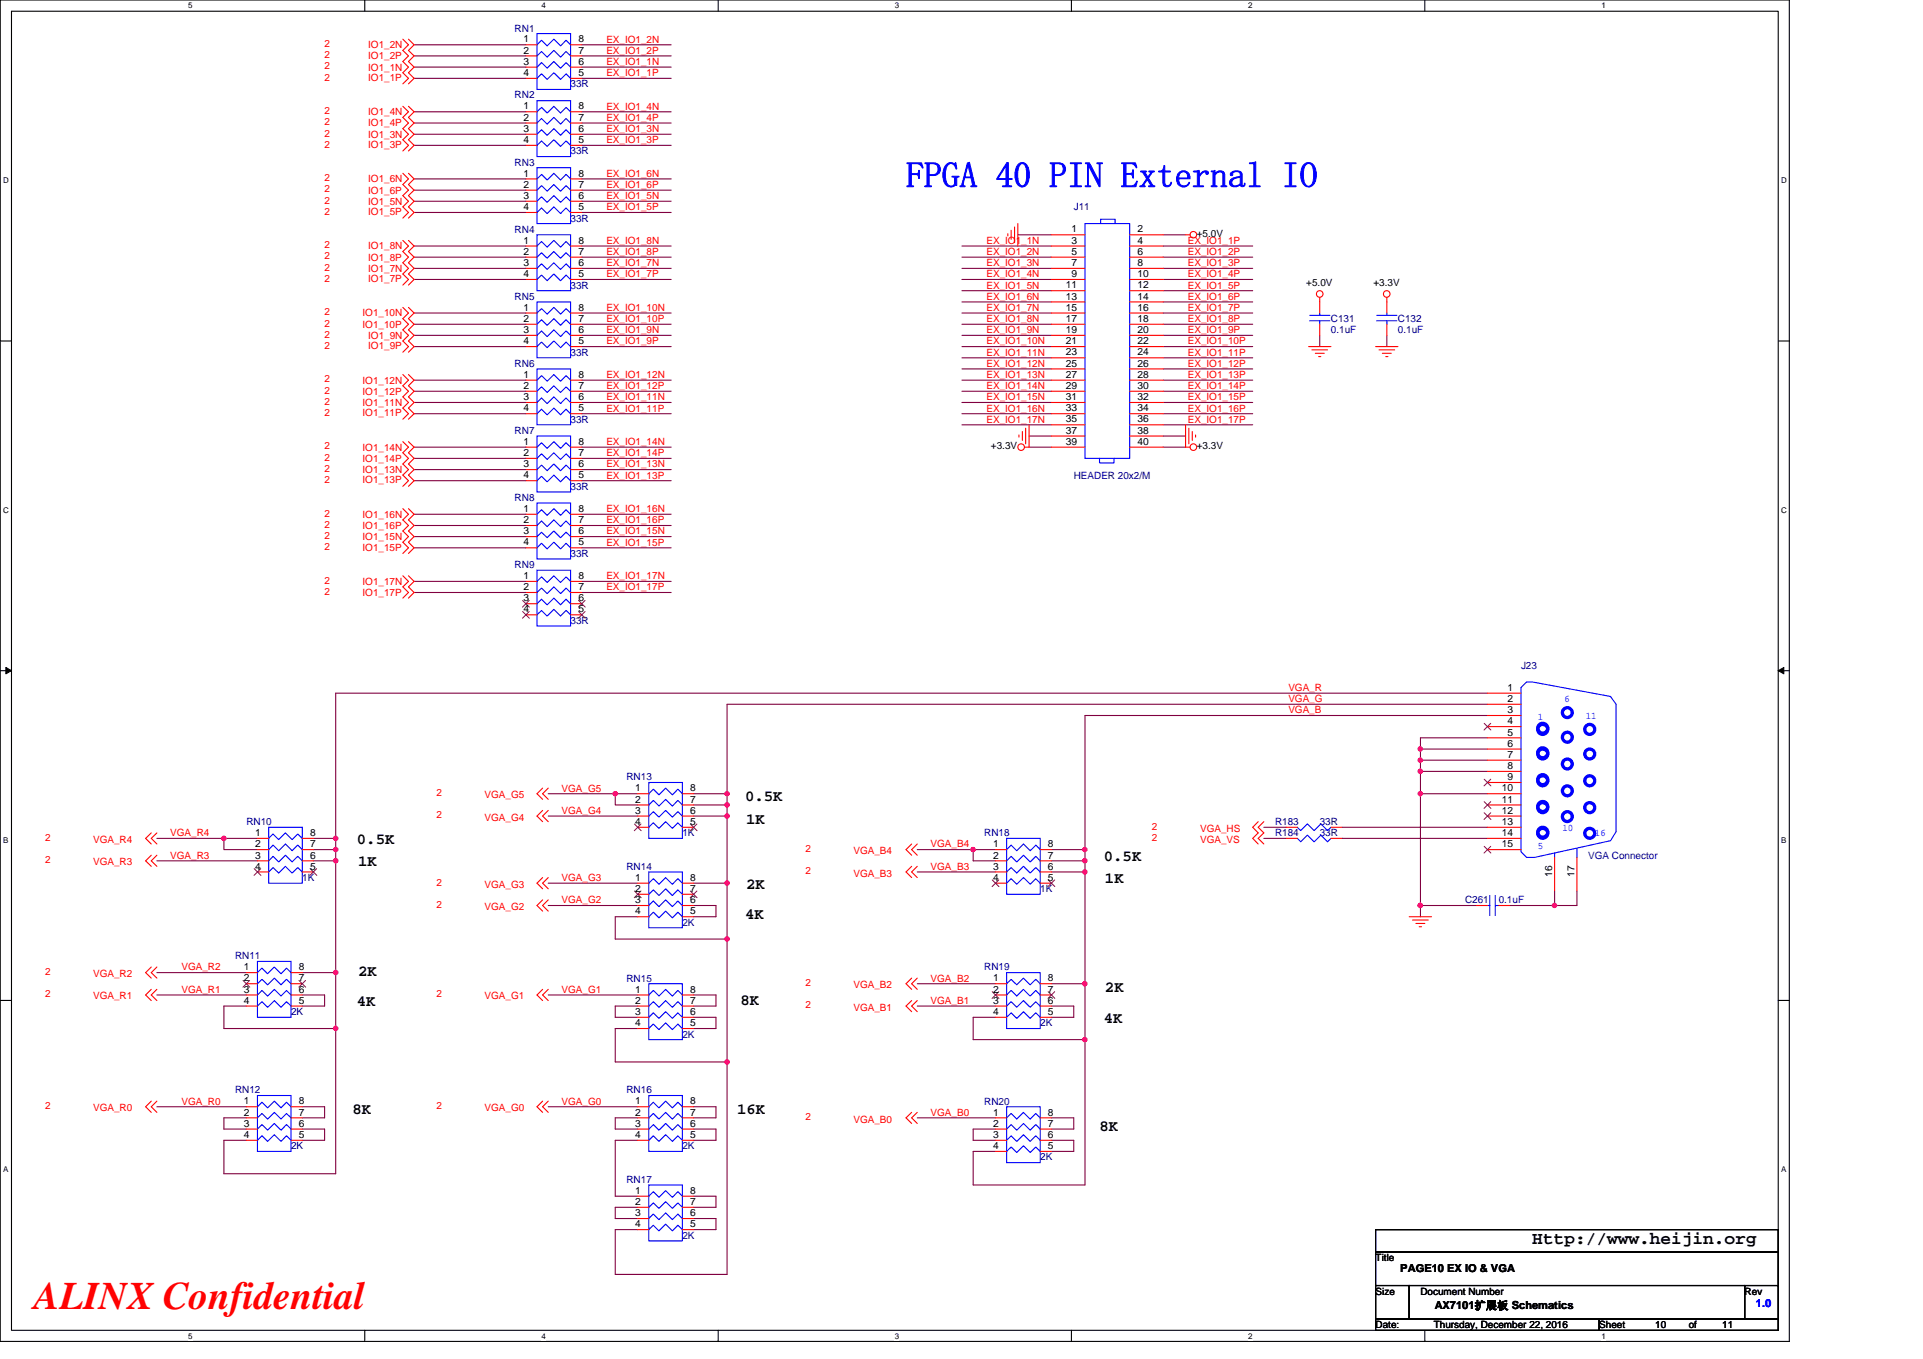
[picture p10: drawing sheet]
<svg xmlns="http://www.w3.org/2000/svg" width="297mm" height="210mm" viewBox="0 0 297 210" stroke-linecap="round" stroke-linejoin="round" font-family="sans-serif">
<path d="M0 0h276.4v207.3h-276.4zM1.8 1.7h272.9v203.8h-272.9z" fill="none" stroke="#000" stroke-width=".17"/>
<g fill="#fff">
<path d="M29.1 .2h.6v1.4h-.6z"/>
<path d="M29.1 205.7h.6v1.4h-.6z"/>
</g>
<path d="M56.3 0v1.7M56.3 205.5v1.8" fill="none" stroke="#000" stroke-width=".17"/>
<g fill="#fff">
<path d="M83.6 .2h.7v1.4h-.7z"/>
<path d="M83.6 205.7h.7v1.4h-.7z"/>
</g>
<path d="M110.9 0v1.7M110.9 205.5v1.8" fill="none" stroke="#000" stroke-width=".17"/>
<g fill="#fff">
<path d="M138.2 .2h.7v1.4h-.7z"/>
<path d="M138.2 205.7h.7v1.4h-.7z"/>
</g>
<path d="M165.5 0v1.7M165.5 205.5v1.8" fill="none" stroke="#000" stroke-width=".17"/>
<g fill="#fff">
<path d="M192.8 .2h.6v1.4h-.6z"/>
<path d="M192.8 205.7h.6v1.4h-.6z"/>
</g>
<path d="M220.1 0v1.7M220.1 205.5v1.8" fill="none" stroke="#000" stroke-width=".17"/>
<g fill="#fff">
<path d="M247.4 .2h.6v1.4h-.6z"/>
<path d="M247.4 205.7h.6v1.4h-.6z"/>
<path d="M.5 27.2h.8v1.4h-.8z"/>
<path d="M275.1 27.2h.9v1.4h-.9z"/>
<path d="M.5 78.1h.8v1.4h-.8z"/>
<path d="M275.1 78.1h.9v1.4h-.9z"/>
</g>
<path d="M0 52.7h1.8M274.7 52.7h1.7" fill="none" stroke="#000" stroke-width=".17"/>
<g fill="#fff">
<path d="M.5 129.1h.8v1.4h-.8z"/>
<path d="M275.1 129.1h.8v1.4h-.8z"/>
</g>
<path d="M0 103.6h1.8M274.7 103.6h1.7" fill="none" stroke="#000" stroke-width=".17"/>
<path d="M.9 103.1l.9 .5-.9 .5zM274.7 103.6l.8-.5v1z" fill="#000" stroke="#000" stroke-width=".15"/>
<g fill="#fff">
<path d="M.5 180h.8v1.4h-.8z"/>
<path d="M275.1 180h.8v1.4h-.8z"/>
</g>
<path d="M0 154.6h1.8M274.7 154.6h1.7M212.5 190h62.2v3.5h-62.2zM212.5 193.5h62.2v5.1h-62.2zM212.5 198.6h5.2v5.2h-5.2zM217.7 198.6h51.8v5.2h-51.8zM269.5 198.6h5.2v5.2h-5.2zM212.5 203.8h34.5v1.7h-34.5zM247 203.8h27.7v1.7h-27.7z" fill="none" stroke="#000" stroke-width=".17"/>
<g fill="none" stroke="#800040" stroke-width=".17">
<path d="M64 10.4h17.2M64 12.1h17.2M64 8.6h17.2M64 6.9h17.2M64 19h17.2M64 17.3h17.2M89.9 12.1h13.8M89.9 10.4h13.8M89.9 8.6h13.8M89.9 6.9h13.8M89.9 19h13.8M89.9 17.3h13.8"/>
<path d="M64 20.7h17.2M64 22.5h17.2M64 32.8h17.2M64 31.1h17.2M64 29.4h17.2M64 27.6h17.2M64 38h17.2M64 39.7h17.2M89.9 22.5h13.8M89.9 20.7h13.8M89.9 32.8h13.8M89.9 31.1h13.8"/>
<path d="M89.9 39.7h13.8M89.9 38h13.8M89.9 29.4h13.8M89.9 27.6h13.8M148.6 38h13.8M148.6 39.7h13.8M157.2 36.3h5.2M179.7 36.3h3.4M179.7 38h13.8M179.7 39.7h13.8M64 41.5h17.2M64 43.2h17.2"/>
<path d="M64 50.1h17.2M64 48.4h17.2M64 51.8h17.2M64 53.6h17.2M64 58.7h17.2M89.9 43.2h13.8M89.9 41.5h13.8M89.9 53.6h13.8M89.9 51.8h13.8M89.9 50.1h13.8M89.9 48.4h13.8M89.9 58.7h13.8"/>
<path d="M148.6 41.5h13.8M148.6 43.2h13.8M148.6 44.9h13.8M148.6 46.7h13.8M148.6 48.4h13.8M148.6 50.1h13.8M148.6 51.8h13.8M148.6 53.6h13.8M148.6 55.3h13.8M148.6 57h13.8M148.6 58.7h13.8M179.7 41.5h13.8"/>
<path d="M179.7 43.2h13.8M179.7 44.9h13.8M179.7 46.7h13.8M179.7 48.4h13.8M179.7 50.1h13.8M179.7 51.8h13.8M179.7 53.6h13.8M179.7 55.3h13.8M179.7 57h13.8M179.7 58.7h13.8M203.9 51.8v1.8M214.2 51.8v1.8"/>
<path d="M64 60.5h17.2M64 63.9h17.2M64 62.2h17.2M64 70.8h17.2M64 69.1h17.2M64 74.3h17.2M64 72.6h17.2M64 79.5h17.2M89.9 63.9h13.8M89.9 62.2h13.8M89.9 60.5h13.8M89.9 74.3h13.8"/>
<path d="M89.9 72.6h13.8M89.9 70.8h13.8M89.9 69.1h13.8M89.9 79.5h13.8M148.6 60.5h13.8M148.6 62.2h13.8M148.6 63.9h13.8M148.6 65.6h13.8M159 69.1h3.4M159 67.4h3.4M179.7 67.4h3.4M179.7 69.1h3.4"/>
<path d="M179.7 60.5h13.8M179.7 62.2h13.8M179.7 63.9h13.8M179.7 65.6h13.8M64 81.2h17.2M64 89.8h17.2M64 91.5h17.2M64 84.6h17.2M64 82.9h17.2M89.9 84.6h13.8M89.9 82.9h13.8M89.9 81.2h13.8"/>
<path d="M89.9 91.5h13.8M89.9 89.8h13.8M219.4 115.7h10.4M219.4 115.7v1.8M219.4 117.5v1.7M219.4 119.2v3.4M219.4 117.5h10.4M219.4 119.2h10.4M229.8 108.8h-117.5v13.8M229.8 110.6h-62.2v20.7M229.8 107.1h-177.9v22.4M229.8 114h-10.4v1.7"/>
<path d="M24.2 129.5h10.4v1.8h5.2M24.2 133h15.6M34.6 129.5h5.2M48.4 131.3h3.5M48.4 129.5h3.5M48.4 133h3.5M51.9 131.3v1.7M51.9 133v17.3M51.9 129.5v1.8M84.7 126.1h13.8M84.7 136.5h13.8M84.7 139.9h13.8"/>
<path d="M84.7 122.6h10.3M95 122.6v1.8h3.5M95 122.6h3.5M107.1 124.4h5.2M107.1 139.9h3.5v1.7h-3.5M107.1 122.6h5.2M107.1 126.1h5.2M107.1 136.5h5.2M112.3 136.5v8.6M112.3 122.6v1.8M112.3 124.4v1.7M112.3 126.1v10.4"/>
<path d="M141.7 131.3h8.6M141.7 134.7h12.1M150.3 131.3h3.5M150.3 131.3v1.7h3.5M162.4 133h5.2M162.4 131.3h5.2M162.4 134.7h5.2M167.6 133v1.7M167.6 134.7v17.3M167.6 131.3v1.7M195.2 127.8h3.5M195.2 129.5h3.5"/>
<path d="M207.3 127.8h22.5M207.3 129.5h22.5M219.4 139.9h8.6M219.4 122.6v17.3M219.4 139.9v1.7M219.4 122.6h10.4M233.2 139.9h6.9M240.1 137.7v2.2M243.6 137.7v2.2h-3.5M24.2 150.3h13.9M24.2 153.7h13.9M38.1 155.4h-3.5v3.5h17.3"/>
<path d="M46.7 150.3h5.2M46.7 153.7h3.4v1.7h-3.4M51.9 150.3v8.6M51.9 158.9v22.5h-17.3v-5.2h3.5M84.7 153.7h13.8M98.5 141.6h-3.5v3.5h17.3M98.5 155.4h-3.5v1.8h3.5M98.5 158.9h-3.5v5.2h17.3M107.1 153.7h3.5v1.7h-3.5M107.1 157.2h3.5v1.7h-3.5M112.3 145.1v19M141.7 152h12.1"/>
<path d="M141.7 155.4h12.1M153.8 157.2h-3.5v3.4h17.3M162.4 155.4h3.5v1.8h-3.5M162.4 152h5.2M167.6 152v8.6M24.2 171h13.9M38.1 172.7h-3.5v1.8h3.5M46.7 171h3.4v1.7h-3.4M46.7 174.5h3.4v1.7h-3.4M84.7 171h13.8M98.5 172.7h-3.5v1.8h3.5M98.5 176.2h-3.5v8.6h3.5"/>
<path d="M107.1 171h3.5v1.7h-3.5M107.1 174.5h3.5v1.7h-3.5M112.3 164.1v32.8h-17.3v-6.9h3.5M141.7 172.7h12.1M153.8 174.5h-3.5v1.7h3.5M162.4 172.7h3.5v1.8h-3.5M162.4 176.2h3.5v1.7h-3.5M167.6 160.6v22.5h-17.3v-5.2h3.5M98.5 186.5h-3.5v1.8h3.5M107.1 184.8h3.5v1.7h-3.5M107.1 188.3h3.5v1.7h-3.5"/>
</g>
<g fill="#f0f" stroke="#f0f" stroke-width=".17">
<circle cx="51.9" cy="131.3" r=".33"/>
<circle cx="51.9" cy="150.3" r=".34"/>
<circle cx="51.9" cy="133" r=".34"/>
<circle cx="51.9" cy="158.9" r=".34"/>
<circle cx="112.3" cy="124.4" r=".34"/>
<circle cx="112.3" cy="136.4" r=".34"/>
<circle cx="112.3" cy="126.1" r=".34"/>
<circle cx="112.3" cy="164.1" r=".34"/>
<circle cx="112.3" cy="145.1" r=".34"/>
<circle cx="95" cy="122.6" r=".33"/>
<circle cx="167.6" cy="133" r=".34"/>
<circle cx="167.6" cy="152" r=".34"/>
<circle cx="167.6" cy="134.7" r=".34"/>
<circle cx="167.6" cy="160.6" r=".34"/>
<circle cx="150.3" cy="131.3" r=".33"/>
<circle cx="167.6" cy="131.3" r=".33"/>
<circle cx="51.9" cy="129.5" r=".34"/>
<circle cx="34.6" cy="129.5" r=".34"/>
<circle cx="240.1" cy="139.9" r=".33"/>
<circle cx="219.4" cy="115.7" r=".34"/>
<circle cx="219.4" cy="117.5" r=".34"/>
<circle cx="219.4" cy="139.9" r=".33"/>
<circle cx="219.4" cy="122.6" r=".33"/>
<circle cx="219.4" cy="119.2" r=".34"/>
<circle cx="112.3" cy="122.6" r=".33"/>
</g>
<g fill="none" stroke="#f00" stroke-width=".17">
<path d="M62.2 6.1l.9 .8-.9 .9 .9 .8-.9 .9 .9 .9-.9 .8 .9 .9-.9 .9M62.2 16.4l.9 .9-.9 .8 .9 .9-.9 .9 .9 .8-.9 .9 .9 .9-.9 .8M63.1 6.1l.9 .8-.9 .9 .9 .8-.9 .9 .9 .9-.9 .8 .9 .9-.9 .9M63.1 16.4l.9 .9-.9 .8 .9 .9-.9 .9 .9 .8-.9 .9 .9 .9-.9 .8M81.2 17.3h1.7M81.2 19h1.7M81.2 6.9h1.7M81.2 8.6h1.7M81.2 10.4h1.7M81.2 12.1h1.7M88.1 19h1.8M88.1 17.3h1.8"/>
<path d="M88.1 12.1h1.8M88.1 10.4h1.8M88.1 8.6h1.8M88.1 6.9h1.8M62.2 26.8l.9 .8-.9 .9 .9 .9-.9 .8 .9 .9-.9 .9 .9 .8-.9 .9M62.2 37.1l.9 .9-.9 .9 .9 .8-.9 .9 .9 .9-.9 .8 .9 .9-.9 .8M63.1 26.8l.9 .8-.9 .9 .9 .9-.9 .8 .9 .9-.9 .9 .9 .8-.9 .9M63.1 37.1l.9 .9-.9 .9 .9 .8-.9 .9 .9 .9-.9 .8 .9 .9-.9 .8M81.2 20.7h1.7M81.2 22.5h1.7M81.2 27.6h1.7M81.2 29.4h1.7"/>
<path d="M81.2 31.1h1.7M81.2 32.8h1.7M81.2 38h1.7M81.2 39.7h1.7M88.1 22.5h1.8M88.1 20.7h1.8M88.1 32.8h1.8M88.1 31.1h1.8M88.1 29.4h1.8M88.1 27.6h1.8M88.1 39.7h1.8M88.1 38h1.8"/>
<path d="M155.7 36.1v.3M156.2 35.6v1.4M156.7 35.1v2.4M157.2 34.5v3.5M162.4 36.3h5.2M162.4 38h5.2M162.4 39.7h5.2M174.5 36.3h5.2M174.5 38h5.2M174.5 39.7h5.2M183.1 36.3h.7M62.2 47.5l.9 .9-.9 .8 .9 .9-.9 .9 .9 .8-.9 .9 .9 .9-.9 .8"/>
<path d="M62.2 57.9l.9 .8-.9 .9 .9 .9-.9 .8 .9 .9-.9 .9 .9 .8-.9 .9M63.1 47.5l.9 .9-.9 .8 .9 .9-.9 .9 .9 .8-.9 .9 .9 .9-.9 .8M63.1 57.9l.9 .8-.9 .9 .9 .9-.9 .8 .9 .9-.9 .9 .9 .8-.9 .9M81.2 58.7h1.7M81.2 41.5h1.7M81.2 43.2h1.7M81.2 48.4h1.7M81.2 50.1h1.7M81.2 51.8h1.7M81.2 53.6h1.7M88.1 58.7h1.8M88.1 43.2h1.8"/>
<path d="M88.1 41.5h1.8M88.1 53.6h1.8M88.1 51.8h1.8M88.1 50.1h1.8M88.1 48.4h1.8M162.4 41.5h5.2M162.4 43.2h5.2M162.4 44.9h5.2M162.4 46.7h5.2M162.4 48.4h5.2M162.4 50.1h5.2M162.4 51.8h5.2"/>
<path d="M162.4 53.6h5.2M162.4 55.3h5.2M162.4 57h5.2M162.4 58.7h5.2M174.5 41.5h5.2M174.5 43.2h5.2M174.5 44.9h5.2M174.5 46.7h5.2M174.5 48.4h5.2M174.5 50.1h5.2M174.5 51.8h5.2M174.5 53.6h5.2"/>
<path d="M174.5 55.3h5.2M174.5 57h5.2M174.5 58.7h5.2M202.1 53.6h3.5M202.6 54.1h2.5M203.2 54.6h1.4M203.7 55.1h.3M203.9 46v2.4M203.9 50.1v1.7M212.5 53.6h3.4M213 54.1h2.4M213.5 54.6h1.4"/>
<path d="M214.1 55.1h.3M214.2 46v2.4M214.2 50.1v1.7M62.2 68.2l.9 .9-.9 .9 .9 .8-.9 .9 .9 .9-.9 .8 .9 .9-.9 .8M62.2 78.6l.9 .9-.9 .8 .9 .9-.9 .8 .9 .9-.9 .9 .9 .8-.9 .9M63.1 68.2l.9 .9-.9 .9 .9 .8-.9 .9 .9 .9-.9 .8 .9 .9-.9 .8M63.1 78.6l.9 .9-.9 .8 .9 .9-.9 .8 .9 .9-.9 .9 .9 .8-.9 .9M81.2 60.5h1.7M81.2 62.2h1.7M81.2 63.9h1.7M81.2 69.1h1.7M81.2 70.8h1.7"/>
<path d="M81.2 72.6h1.7M81.2 74.3h1.7M81.2 79.5h1.7M88.1 63.9h1.8M88.1 62.2h1.8M88.1 60.5h1.8M88.1 74.3h1.8M88.1 72.6h1.8M88.1 70.8h1.8M88.1 69.1h1.8M88.1 79.5h1.8M157.4 67.2v.3"/>
<path d="M157.9 66.7v1.4M158.4 66.2v2.4M159 65.6v3.5h-.7M162.4 60.5h5.2M162.4 62.2h5.2M162.4 63.9h5.2M162.4 65.6h5.2M162.4 67.4h5.2M162.4 69.1h5.2M174.5 60.5h5.2M174.5 62.2h5.2M174.5 63.9h5.2"/>
<path d="M174.5 65.6h5.2M174.5 67.4h5.2M174.5 69.1h5.2M183.1 65.6v3.5h.7M183.6 66.2v2.4M184.2 66.7v1.4M184.7 67.2v.3M62.2 89l.9 .8-.9 .9 .9 .8-.9 .9M63.1 89l.9 .8-.9 .9 .9 .8-.9 .9M81.2 89.8h1.7M81.2 91.5h1.7M81.2 93.3h1.7"/>
<path d="M81.2 95h1.7M81.2 81.2h1.7M81.2 82.9h1.7M81.2 84.6h1.7M88.1 95h1.8M88.1 93.3h1.8M88.1 91.5h1.8M88.1 89.8h1.8M88.1 84.6h1.8M88.1 82.9h1.8M88.1 81.2h1.8M229.8 117.5h5.1"/>
<path d="M229.8 115.7h5.1M229.8 114h5.1M229.8 112.3h5.1M229.8 110.6h5.1M229.8 108.8h5.1M229.8 107.1h5.1M229.8 119.2h5.1M23.4 128.7l-.9 .8 .9 .9M23.4 132.1l-.9 .9 .9 .9M24.2 128.7l-.8 .8 .8 .9M24.2 132.1l-.8 .9 .8 .9M39.8 129.5h1.7"/>
<path d="M39.8 131.3h1.7M39.8 133h1.7M39.8 134.7h1.7M46.7 134.7h1.7M46.7 133h1.7M46.7 131.3h1.7M46.7 129.5h1.7M83.8 121.8l-.9 .8 .9 .9M83.8 125.2l-.9 .9 .9 .9M83.8 135.6l-.9 .9 .9 .8M83.8 139l-.9 .9 .9 .9M84.7 121.8l-.9 .8 .9 .9"/>
<path d="M84.7 125.2l-.9 .9 .9 .9M84.7 135.6l-.9 .9 .9 .8M84.7 139l-.9 .9 .9 .9M98.5 122.6h1.7M98.5 124.4h1.7M98.5 126.1h1.7M98.5 127.8h1.7M98.5 136.5h1.7M98.5 138.2h1.7M98.5 139.9h1.7M105.4 127.8h1.7M105.4 126.1h1.7"/>
<path d="M105.4 124.4h1.7M105.4 122.6h1.7M105.4 139.9h1.7M105.4 138.2h1.7M105.4 136.5h1.7M140.8 130.4l-.8 .9 .8 .8M140.8 133.9l-.8 .8 .8 .9M141.7 130.4l-.9 .9 .9 .8M141.7 133.9l-.9 .8 .9 .9M153.8 131.3h1.7M153.8 133h1.7M153.8 134.7h1.7"/>
<path d="M153.8 136.5h1.7M160.7 136.5h1.7M160.7 134.7h1.7M160.7 133h1.7M160.7 131.3h1.7M194.3 127l-.8 .8 .8 .9-.8 .8 .8 .9M195.2 127l-.9 .8 .9 .9-.9 .8 .9 .9M198.7 129.5h1.7M198.7 127.8h1.7M205.6 129.5h1.7M205.6 127.8h1.7M228 139.9h1.8"/>
<path d="M229.8 120.9h5.1M229.8 122.6h5.1M229.8 124.4h5.1M229.8 126.1h5.1M229.8 127.8h5.1M229.8 129.5h5.1M229.8 131.3h5.1M231.5 139.9h1.7M240.1 132.5v5.2M243.6 132.5v5.2M23.4 149.4l-.9 .9 .9 .8M23.4 152.9l-.9 .8 .9 .9"/>
<path d="M24.2 149.4l-.8 .9 .8 .8M24.2 152.9l-.8 .8 .8 .9M38.1 150.3h1.7M38.1 152h1.7M38.1 153.7h1.7M38.1 155.4h1.7M45 155.4h1.7M45 153.7h1.7M45 152h1.7M45 150.3h1.7M83.8 152.9l-.9 .8 .9 .9M84.7 152.9l-.9 .8 .9 .9"/>
<path d="M98.5 141.6h1.7M98.5 153.7h1.7M98.5 155.4h1.7M98.5 157.2h1.7M98.5 158.9h1.7M105.4 141.6h1.7M105.4 158.9h1.7M105.4 157.2h1.7M105.4 155.4h1.7M105.4 153.7h1.7M140.8 151.1l-.8 .9 .8 .9M140.8 154.6l-.8 .8 .8 .9"/>
<path d="M141.7 151.1l-.9 .9 .9 .9M141.7 154.6l-.9 .8 .9 .9M153.8 152h1.7M153.8 153.7h1.7M153.8 155.4h1.7M153.8 157.2h1.7M160.7 157.2h1.7M160.7 155.4h1.7M160.7 153.7h1.7M160.7 152h1.7M217.7 141.6h3.4M218.2 142.2h2.4"/>
<path d="M218.7 142.7h1.4M219.2 143.2h.4M23.4 170.1l-.9 .9 .9 .9M24.2 170.1l-.8 .9 .8 .9M38.1 171h1.7M38.1 172.7h1.7M38.1 174.5h1.7M38.1 176.2h1.7M45 176.2h1.7M45 174.5h1.7M45 172.7h1.7M45 171h1.7"/>
<path d="M83.8 170.1l-.9 .9 .9 .9M84.7 170.1l-.9 .9 .9 .9M98.5 171h1.7M98.5 172.7h1.7M98.5 174.5h1.7M98.5 176.2h1.7M105.4 176.2h1.7M105.4 174.5h1.7M105.4 172.7h1.7M105.4 171h1.7M140.8 171.9l-.8 .8 .8 .9M141.7 171.9l-.9 .8 .9 .9"/>
<path d="M153.8 172.7h1.7M153.8 174.5h1.7M153.8 176.2h1.7M153.8 177.9h1.7M160.7 177.9h1.7M160.7 176.2h1.7M160.7 174.5h1.7M160.7 172.7h1.7M98.5 184.8h1.7M98.5 186.5h1.7M98.5 188.3h1.7M98.5 190h1.7"/>
<path d="M105.4 190h1.7M105.4 188.3h1.7M105.4 186.5h1.7M105.4 184.8h1.7"/>
<circle cx="184.3" cy="36.3" r=".51"/>
<circle cx="203.8" cy="45.4" r=".51"/>
<circle cx="214.2" cy="45.4" r=".51"/>
<circle cx="157.7" cy="69.1" r=".51"/>
<circle cx="184.3" cy="69.1" r=".51"/>
</g>
<g fill="none" stroke="#00f" stroke-width=".17">
<path d="M82.9 15.6h5.2v8.6h-5.2zM82.9 5.2h5.2v8.6h-5.2zM82.9 17.3l.7-.7 .9 .9 1.1-1.1 1 1.1 .8-.9 .7 .7M82.9 19l.7-.7 .9 .9 1.1-1.1 1 1.1 .8-.9 .7 .7M82.9 6.9l.7-.7 .9 .9 1.1-1 1 1 .8-.9 .7 .7M82.9 8.6l.7-.6 .9 .8 1.1-1 1 1 .8-.8 .7 .6M82.9 10.4l.7-.7 .9 .8 1.1-1 1 1 .8-.8 .7 .7M82.9 12.1l.7-.7 .9 .9 1.1-1.1 1 1.1 .8-.9 .7 .7M82.9 25.9h5.2v8.6h-5.2zM82.9 36.3h5.2v8.6h-5.2zM82.9 20.7l.7-.7 .9 .9 1.1-1 1 1 .8-.9 .7 .7M82.9 22.5l.7-.7 .9 .8 1.1-1 1 1 .8-.8 .7 .7"/>
<path d="M82.9 27.6l.7-.7 .9 .9 1.1-1 1 1 .8-.9 .7 .7M82.9 29.4l.7-.7 .9 .8 1.1-1 1 1 .8-.8 .7 .7M82.9 31.1l.7-.7 .9 .9 1.1-1.1 1 1.1 .8-.9 .7 .7M82.9 32.8l.7-.7 .9 .9 1.1-1 1 1 .8-.9 .7 .7M82.9 38l.7-.7 .9 .9 1.1-1.1 1 1.1 .8-.9 .7 .7M82.9 39.7l.7-.6 .9 .8 1.1-1 1 1 .8-.8 .7 .6M167.6 34.5h6.9v36.3h-6.9zM170 34.5v-.6h2.3v.6M82.9 57h5.2v8.6h-5.2zM82.9 46.7h5.2v8.6h-5.2zM82.9 58.7l.7-.7 .9 .9 1.1-1 1 1 .8-.9 .7 .7M82.9 41.5l.7-.7 .9 .8 1.1-1 1 1 .8-.8 .7 .7"/>
<path d="M82.9 43.2l.7-.7 .9 .9 1.1-1.1 1 1.1 .8-.9 .7 .7M82.9 48.4l.7-.7 .9 .8 1.1-1 1 1 .8-.8 .7 .7M82.9 50.1l.7-.7 .9 .9 1.1-1.1 1 1.1 .8-.9 .7 .7M82.9 51.8l.7-.7 .9 .9 1.1-1 1 1 .8-.9 .7 .7M82.9 53.6l.7-.7 .9 .8 1.1-1 1 1 .8-.8 .7 .7M202.3 49.6h3.1M202.3 48.7h3.1M203.9 48.4v.3M203.9 49.6v.5M212.7 49.6h3.1M212.7 48.7h3.1M214.2 48.4v.3"/>
<path d="M214.2 49.6v.5M82.9 67.4h5.2v8.6h-5.2zM82.9 77.7h5.2v8.7h-5.2zM82.9 60.5l.7-.7 .9 .8 1.1-1 1 1 .8-.8 .7 .7M82.9 62.2l.7-.7 .9 .9 1.1-1.1 1 1.1 .8-.9 .7 .7M82.9 63.9l.7-.7 .9 .9 1.1-1 1 1 .8-.9 .7 .7M82.9 69.1l.7-.7 .9 .9 1.1-1.1 1 1.1 .8-.9 .7 .7M82.9 70.8l.7-.7 .9 .9 1.1-1 1 1 .8-.9 .7 .7M82.9 72.6l.7-.7 .9 .8 1.1-1 1 1 .8-.8 .7 .7M82.9 74.3l.7-.7 .9 .8 1.1-1 1 1 .8-.8 .7 .7M82.9 79.5l.7-.7 .9 .8 1.1-1 1 1 .8-.8 .7 .7M169.8 70.8v.7h2.3v-.7"/>
<path d="M82.9 88.1h5.2v8.6h-5.2zM82.9 89.8l.7-.7 .9 .9 1.1-1 1 1 .8-.9 .7 .7M82.9 91.5l.7-.6 .9 .8 1.1-1 1 1 .8-.8 .7 .6M82.9 93.3l.7-.7 .9 .9 1.1-1.1 1 1.1 .8-.9 .7 .7M82.9 95l.7-.7 .9 .9 1.1-1.1 1 1.1 .8-.9 .7 .7M82.9 81.2l.7-.7 .9 .9 1.1-1.1 1 1.1 .8-.9 .7 .7M82.9 82.9l.7-.7 .9 .9 1.1-1.1 1 1.1 .8-.9 .7 .7M82.9 84.6l.7-.7 .9 .9 1.1-1 1 1 .8-.9 .7 .7M234.9 106.2l.9-.8h.9l12.1 2.2 .8 1.2v19.7l-.8 1.4-11.8 2.6h-1.2l-.9-.9zM41.5 127.8h5.2v8.7h-5.2zM41.5 129.5l.7-.6 .8 .8 1.1-1 1 1 .9-.8 .7 .6M41.5 131.3l.7-.7 .8 .8 1.1-1 1 1 .9-.8 .7 .7"/>
<path d="M41.5 133l.7-.7 .8 .9 1.1-1.1 1 1.1 .9-.9 .7 .7M41.5 134.7l.7-.7 .8 .9 1.1-1 1 1 .9-.9 .7 .7M100.2 120.9h5.2v8.6h-5.2zM100.2 134.7h5.2v8.7h-5.2zM100.2 122.6l.7-.7 .9 .9 1-1 1.1 1 .8-.9 .7 .7M100.2 124.4l.7-.7 .9 .8 1-1 1.1 1 .8-.8 .7 .7M100.2 126.1l.7-.7 .9 .9 1-1.1 1.1 1.1 .8-.9 .7 .7M100.2 127.8l.7-.7 .9 .9 1-1 1.1 1 .8-.9 .7 .7M100.2 136.5l.7-.7 .9 .8 1-1 1.1 1 .8-.8 .7 .7M100.2 138.2l.7-.7 .9 .9 1-1.1 1.1 1.1 .8-.9 .7 .7M100.2 139.9l.7-.7 .9 .9 1-1.1 1.1 1.1 .8-.9 .7 .7M155.5 129.5h5.2v8.7h-5.2z"/>
<path d="M155.5 131.3l.7-.7 .9 .8 1-1 1 1 .9-.8 .7 .7M155.5 133l.7-.7 .9 .9 1-1.1 1 1.1 .9-.9 .7 .7M155.5 134.7l.7-.7 .9 .9 1-1 1 1 .9-.9 .7 .7M155.5 136.5l.7-.7 .9 .8 1-1 1 1 .9-.8 .7 .7M200.4 129.5l.5 .6 1-1.1 1.1 1.1 1-1.1 1.1 1.1 .5-.6M200.4 127.8l.5 .5 1-1 1.1 1 1-1 1.1 1 .5-.5M229.8 139.9h.3M230.1 138.4v3.1M231 138.4v3.1M231 139.9h.5M240.1 131.8v.7M243.6 131.1v1.4"/>
<path d="M39.8 148.5h5.2v8.7h-5.2zM39.8 150.3l.7-.7 .8 .9 1.1-1.1 1 1.1 .9-.9 .7 .7M39.8 152l.7-.7 .8 .9 1.1-1.1 1 1.1 .9-.9 .7 .7M39.8 153.7l.7-.7 .8 .9 1.1-1 1 1 .9-.9 .7 .7M39.8 155.4l.7-.6 .8 .8 1.1-1 1 1 .9-.8 .7 .6M100.2 152h5.2v8.6h-5.2zM100.2 141.6l.7-.7 .9 .9 1-1 1.1 1 .8-.9 .7 .7M100.2 153.7l.7-.7 .9 .9 1-1 1.1 1 .8-.9 .7 .7M100.2 155.4l.7-.6 .9 .8 1-1 1.1 1 .8-.8 .7 .6M100.2 157.2l.7-.7 .9 .9 1-1.1 1.1 1.1 .8-.9 .7 .7M100.2 158.9l.7-.7 .9 .9 1-1 1.1 1 .8-.9 .7 .7M155.5 150.3h5.2v8.6h-5.2z"/>
<path d="M155.5 152l.7-.7 .9 .9 1-1.1 1 1.1 .9-.9 .7 .7M155.5 153.7l.7-.7 .9 .9 1-1 1 1 .9-.9 .7 .7M155.5 155.4l.7-.6 .9 .8 1-1 1 1 .9-.8 .7 .6M155.5 157.2l.7-.7 .9 .9 1-1.1 1 1.1 .9-.9 .7 .7M39.8 169.3h5.2v8.6h-5.2zM39.8 171l.7-.7 .8 .9 1.1-1.1 1 1.1 .9-.9 .7 .7M39.8 172.7l.7-.7 .8 .9 1.1-1 1 1 .9-.9 .7 .7M39.8 174.5l.7-.7 .8 .8 1.1-1 1 1 .9-.8 .7 .7M39.8 176.2l.7-.7 .8 .9 1.1-1.1 1 1.1 .9-.9 .7 .7M100.2 169.3h5.2v8.6h-5.2zM100.2 171l.7-.7 .9 .9 1-1.1 1.1 1.1 .8-.9 .7 .7M100.2 172.7l.7-.7 .9 .9 1-1 1.1 1 .8-.9 .7 .7"/>
<path d="M100.2 174.5l.7-.7 .9 .8 1-1 1.1 1 .8-.8 .7 .7M100.2 176.2l.7-.7 .9 .9 1-1.1 1.1 1.1 .8-.9 .7 .7M155.5 171h5.2v8.6h-5.2zM155.5 172.7l.7-.7 .9 .9 1-1 1 1 .9-.9 .7 .7M155.5 174.5l.7-.7 .9 .8 1-1 1 1 .9-.8 .7 .7M155.5 176.2l.7-.7 .9 .9 1-1.1 1 1.1 .9-.9 .7 .7M155.5 177.9l.7-.7 .9 .9 1-1.1 1 1.1 .9-.9 .7 .7M100.2 183.1h5.2v8.6h-5.2zM100.2 184.8l.7-.7 .9 .9 1-1 1.1 1 .8-.9 .7 .7M100.2 186.5l.7-.6 .9 .8 1-1 1.1 1 .8-.8 .7 .6M100.2 188.3l.7-.7 .9 .8 1-1 1.1 1 .8-.8 .7 .7M100.2 190l.7-.7 .9 .9 1-1.1 1.1 1.1 .8-.9 .7 .7"/>
</g>
<g fill="none" stroke="#804000" stroke-width=".15">
<path d="M80.7 92.8l1.1 1M80.7 94.5l1.1 1M81.7 92.8l-1 1M81.7 94.5l-1 1M89.4 94.5l1 1M89.4 92.8l1 1M90.4 94.5l-1.1 1M90.4 92.8l-1.1 1M229.3 111.8l1 1M230.3 111.8l-1.1 1M39.3 134.2l1 1.1M40.3 134.2l-1.1 1.1"/>
<path d="M47.9 134.2l1 1.1M48.9 134.2l-1 1.1M98 127.3l1 1.1M98 137.7l1 1M99 127.3l-1 1.1M99 137.7l-1 1M106.6 127.3l1.1 1.1M106.6 137.7l1.1 1M107.7 127.3l-1.1 1.1M107.7 137.7l-1.1 1M153.3 136l1 1M154.3 136l-1.1 1"/>
<path d="M161.9 136l1 1M162.9 136l-1 1M229.3 120.4l1 1M229.3 123.9l1 1M229.3 125.6l1 1M229.3 130.8l1 1M230.3 120.4l-1.1 1M230.3 123.9l-1.1 1M230.3 125.6l-1.1 1M230.3 130.8l-1.1 1M37.5 151.5l1.1 1M38.6 151.5l-1.1 1"/>
<path d="M46.2 151.5l1 1M47.2 151.5l-1 1M153.3 153.2l1 1.1M154.3 153.2l-1.1 1.1M161.9 153.2l1 1.1M162.9 153.2l-1 1.1"/>
</g>
<g fill="none" stroke="#00f" stroke-width=".51">
<circle cx="238.3" cy="116.3" r=".77"/>
<circle cx="238.3" cy="112.7" r=".77"/>
<circle cx="238.3" cy="116.5" r=".77"/>
<circle cx="238.3" cy="112.5" r=".77"/>
<circle cx="242.1" cy="113.9" r=".77"/>
<circle cx="242.1" cy="110.1" r=".76"/>
<circle cx="242.1" cy="118" r=".76"/>
<circle cx="245.6" cy="112.7" r=".77"/>
<circle cx="245.6" cy="116.5" r=".77"/>
<circle cx="238.3" cy="120.5" r=".77"/>
<circle cx="238.3" cy="124.8" r=".77"/>
<circle cx="238.3" cy="120.6" r=".77"/>
<circle cx="238.3" cy="124.6" r=".77"/>
<circle cx="238.3" cy="128.8" r=".77"/>
<circle cx="238.3" cy="128.6" r=".77"/>
<circle cx="242.1" cy="126.2" r=".76"/>
<circle cx="242.1" cy="122.2" r=".76"/>
<circle cx="245.6" cy="120.6" r=".77"/>
<circle cx="245.6" cy="124.8" r=".77"/>
<circle cx="245.6" cy="128.8" r=".77"/>
</g>
<text font-size="6" fill="#f00" x="5.2" y="202.3">ALINX Confidential</text>
<text font-size="5.5" fill="#00f" x="140" y="28.9">FPGA 40 PIN External IO</text>
<text font-size="2.8" x="236.7" y="192.3">Http://www.heijin.org</text>
<g font-size="2.4">
<text x="115.1" y="123.8">0.5K</text>
<text x="55.1" y="130.4">0.5K</text>
<text x="115.2" y="127.3">1K</text>
<text x="55.3" y="133.8">1K</text>
<text x="115.2" y="137.3">2K</text>
<text x="170.5" y="133">0.5K</text>
<text x="170.7" y="136.4">1K</text>
<text x="115.1" y="141.9">4K</text>
<text x="55.1" y="155.4">4K</text>
<text x="55.3" y="150.7">2K</text>
<text x="114.4" y="155.2">8K</text>
<text x="170.7" y="153.4">2K</text>
<text x="170.5" y="158">4K</text>
<text x="54.5" y="172.2">8K</text>
<text x="113.9" y="172.2">16K</text>
<text x="169.8" y="174.8">8K</text>
</g>
<g font-size="1.7">
<text x="216.3" y="196.6">PAGE10 EX IO &amp; VGA</text>
<text x="221.7" y="202.3">AX7101扩展板 Schematics</text>
</g>
<text font-size="1.7" fill="#00f" x="271.2" y="202">1.0</text>
<g font-size="1.5" fill="#000080">
<text x="79.5" y="4.9">RN1</text>
<text x="79.5" y="15.2">RN2</text>
<text x="88.1" y="13.5">33R</text>
<text x="88.1" y="23.9">33R</text>
<text x="79.5" y="25.6">RN3</text>
<text x="79.5" y="35.9">RN4</text>
<text x="88.1" y="34.2">33R</text>
<text x="165.9" y="32.5">J11</text>
<text x="79.5" y="46.3">RN5</text>
<text x="88.1" y="44.6">33R</text>
<text x="205.6" y="49.8">C131</text>
<text x="205.6" y="51.5">0.1uF</text>
<text x="215.9" y="49.8">C132</text>
<text x="215.9" y="51.5">0.1uF</text>
<text x="79.5" y="56.7">RN6</text>
<text x="88.1" y="54.9">33R</text>
<text x="88.1" y="65.3">33R</text>
<text x="79.5" y="67">RN7</text>
<text x="79.5" y="77.4">RN8</text>
<text x="88.1" y="75.7">33R</text>
<text x="165.9" y="74">HEADER 20x2/M</text>
<text x="79.5" y="87.8">RN9</text>
<text x="88.1" y="86">33R</text>
<text x="88.1" y="96.4">33R</text>
<text x="234.9" y="103.3">J23</text>
<text x="96.8" y="120.6">RN13</text>
<text x="38.1" y="127.5">RN10</text>
<text x="105.4" y="129.2">1K</text>
<text x="152" y="129.2">RN18</text>
<text x="197" y="129.2">R184</text>
<text x="197" y="127.5">R183</text>
<text x="203.9" y="129.2">33R</text>
<text x="203.9" y="127.5">33R</text>
<text x="46.7" y="136.1">1K</text>
<text x="96.8" y="134.4">RN14</text>
<text x="160.7" y="137.9">1K</text>
<text x="245.3" y="132.7">VGA Connector</text>
<text x="105.4" y="143">2K</text>
<text x="226.3" y="139.6">C261</text>
<text x="231.5" y="139.6">0.1uF</text>
<text x="36.3" y="148.2">RN11</text>
<text x="152" y="149.9">RN19</text>
<text x="96.8" y="151.7">RN15</text>
<text x="45" y="156.8">2K</text>
<text x="105.4" y="160.3">2K</text>
<text x="160.7" y="158.6">2K</text>
<text x="36.3" y="169">RN12</text>
<text x="96.8" y="169">RN16</text>
<text x="152" y="170.7">RN20</text>
<text x="45" y="177.6">2K</text>
<text x="105.4" y="177.6">2K</text>
<text x="160.7" y="179.3">2K</text>
<text x="96.8" y="182.8">RN17</text>
<text x="105.4" y="191.4">2K</text>
</g>
<g font-size="1.5" fill="#f00">
<text x="50.1" y="10.7">2</text>
<text x="50.1" y="7.3">2</text>
<text x="50.1" y="9">2</text>
<text x="56.9" y="10.9">IO1_1N</text>
<text x="56.9" y="7.5">IO1_2N</text>
<text x="56.9" y="9.2">IO1_2P</text>
<text x="93.7" y="11.8">EX_IO1_1P</text>
<text x="93.7" y="10">EX_IO1_1N</text>
<text x="93.7" y="8.3">EX_IO1_2P</text>
<text x="93.7" y="6.6">EX_IO1_2N</text>
<text x="50.1" y="12.5">2</text>
<text x="50.1" y="17.6">2</text>
<text x="56.9" y="12.5">IO1_1P</text>
<text x="56.9" y="17.8">IO1_4N</text>
<text x="93.7" y="16.9">EX_IO1_4N</text>
<text x="50.1" y="21.1">2</text>
<text x="50.1" y="22.8">2</text>
<text x="50.1" y="19.4">2</text>
<text x="56.9" y="21.3">IO1_3N</text>
<text x="56.9" y="22.8">IO1_3P</text>
<text x="56.9" y="19.5">IO1_4P</text>
<text x="93.7" y="22.1">EX_IO1_3P</text>
<text x="93.7" y="20.4">EX_IO1_3N</text>
<text x="93.7" y="18.7">EX_IO1_4P</text>
<text x="50.1" y="29.7">2</text>
<text x="50.1" y="28">2</text>
<text x="56.9" y="29.9">IO1_6P</text>
<text x="56.9" y="28.2">IO1_6N</text>
<text x="93.7" y="29">EX_IO1_6P</text>
<text x="93.7" y="27.3">EX_IO1_6N</text>
<text x="50.1" y="33.2">2</text>
<text x="50.1" y="31.5">2</text>
<text x="56.9" y="33.2">IO1_5P</text>
<text x="56.9" y="31.6">IO1_5N</text>
<text x="93.7" y="32.5">EX_IO1_5P</text>
<text x="93.7" y="30.8">EX_IO1_5N</text>
<text x="50.1" y="38.4">2</text>
<text x="50.1" y="40.1">2</text>
<text x="50.1" y="41.8">2</text>
<text x="56.9" y="38.5">IO1_8N</text>
<text x="56.9" y="40.3">IO1_8P</text>
<text x="56.9" y="42">IO1_7N</text>
<text x="93.7" y="41.1">EX_IO1_7N</text>
<text x="93.7" y="39.4">EX_IO1_8P</text>
<text x="93.7" y="37.7">EX_IO1_8N</text>
<text x="152.4" y="37.7">EX_IO1_1N</text>
<text x="152.4" y="39.4">EX_IO1_2N</text>
<text x="152.4" y="41.1">EX_IO1_3N</text>
<text x="183.5" y="37.7">EX_IO1_1P</text>
<text x="183.5" y="39.4">EX_IO1_2P</text>
<text x="183.5" y="41.1">EX_IO1_3P</text>
<text x="50.1" y="43.5">2</text>
<text x="56.9" y="43.5">IO1_7P</text>
<text x="93.7" y="42.8">EX_IO1_7P</text>
<text x="152.4" y="42.8">EX_IO1_4N</text>
<text x="152.4" y="44.6">EX_IO1_5N</text>
<text x="152.4" y="46.3">EX_IO1_6N</text>
<text x="183.5" y="42.8">EX_IO1_4P</text>
<text x="183.5" y="44.6">EX_IO1_5P</text>
<text x="183.5" y="46.3">EX_IO1_6P</text>
<text x="50.1" y="52.2">2</text>
<text x="50.1" y="53.9">2</text>
<text x="50.1" y="50.5">2</text>
<text x="50.1" y="48.7">2</text>
<text x="56" y="50.6">IO1_10P</text>
<text x="56" y="48.9">IO1_10N</text>
<text x="56.9" y="52.4">IO1_9N</text>
<text x="56.9" y="53.9">IO1_9P</text>
<text x="93.7" y="53.2">EX_IO1_9P</text>
<text x="93.7" y="51.5">EX_IO1_9N</text>
<text x="93.7" y="49.8">EX_IO1_10P</text>
<text x="93.7" y="48">EX_IO1_10N</text>
<text x="152.4" y="48">EX_IO1_7N</text>
<text x="152.4" y="49.8">EX_IO1_8N</text>
<text x="152.4" y="51.5">EX_IO1_9N</text>
<text x="152.4" y="53.2">EX_IO1_10N</text>
<text x="183.5" y="48">EX_IO1_7P</text>
<text x="183.5" y="49.8">EX_IO1_8P</text>
<text x="183.5" y="51.5">EX_IO1_9P</text>
<text x="183.5" y="53.2">EX_IO1_10P</text>
<text x="50.1" y="59.1">2</text>
<text x="56" y="59.3">IO1_12N</text>
<text x="93.7" y="58.4">EX_IO1_12N</text>
<text x="152.4" y="54.9">EX_IO1_11N</text>
<text x="152.4" y="56.7">EX_IO1_12N</text>
<text x="152.4" y="58.4">EX_IO1_13N</text>
<text x="183.5" y="54.9">EX_IO1_11P</text>
<text x="183.5" y="56.7">EX_IO1_12P</text>
<text x="183.5" y="58.4">EX_IO1_13P</text>
<text x="50.1" y="60.8">2</text>
<text x="50.1" y="64.3">2</text>
<text x="50.1" y="62.5">2</text>
<text x="56" y="61">IO1_12P</text>
<text x="56" y="64.3">IO1_11P</text>
<text x="56" y="62.7">IO1_11N</text>
<text x="93.7" y="63.6">EX_IO1_11P</text>
<text x="93.7" y="61.8">EX_IO1_11N</text>
<text x="93.7" y="60.1">EX_IO1_12P</text>
<text x="152.4" y="60.1">EX_IO1_14N</text>
<text x="152.4" y="61.8">EX_IO1_15N</text>
<text x="152.4" y="63.6">EX_IO1_16N</text>
<text x="152.4" y="65.3">EX_IO1_17N</text>
<text x="183.5" y="60.1">EX_IO1_14P</text>
<text x="183.5" y="61.8">EX_IO1_15P</text>
<text x="183.5" y="63.6">EX_IO1_16P</text>
<text x="183.5" y="65.3">EX_IO1_17P</text>
<text x="50.1" y="71.2">2</text>
<text x="50.1" y="69.4">2</text>
<text x="56" y="71.4">IO1_14P</text>
<text x="56" y="69.6">IO1_14N</text>
<text x="93.7" y="70.5">EX_IO1_14P</text>
<text x="93.7" y="68.7">EX_IO1_14N</text>
<text x="50.1" y="74.6">2</text>
<text x="50.1" y="72.9">2</text>
<text x="56" y="74.6">IO1_13P</text>
<text x="56" y="73.1">IO1_13N</text>
<text x="93.7" y="73.9">EX_IO1_13P</text>
<text x="93.7" y="72.2">EX_IO1_13N</text>
<text x="50.1" y="81.6">2</text>
<text x="50.1" y="79.8">2</text>
<text x="50.1" y="83.3">2</text>
<text x="56" y="81.7">IO1_16P</text>
<text x="56" y="80">IO1_16N</text>
<text x="56" y="83.4">IO1_15N</text>
<text x="93.7" y="82.6">EX_IO1_15N</text>
<text x="93.7" y="80.9">EX_IO1_16P</text>
<text x="93.7" y="79.1">EX_IO1_16N</text>
<text x="50.1" y="85">2</text>
<text x="56" y="85.2">IO1_15P</text>
<text x="93.7" y="84.3">EX_IO1_15P</text>
<text x="93.7" y="89.5">EX_IO1_17N</text>
<text x="50.1" y="90.2">2</text>
<text x="50.1" y="91.9">2</text>
<text x="56" y="90.4">IO1_17N</text>
<text x="56" y="92.1">IO1_17P</text>
<text x="93.7" y="91.2">EX_IO1_17P</text>
<text x="199" y="106.8">VGA_R</text>
<text x="199" y="110.2">VGA_B</text>
<text x="199" y="108.5">VGA_G</text>
<text x="67.4" y="123">2</text>
<text x="74.8" y="123.3">VGA_G5</text>
<text x="86.7" y="122.3">VGA_G5</text>
<text x="86.7" y="125.8">VGA_G4</text>
<text x="7" y="129.9">2</text>
<text x="14.4" y="130.3">VGA_R4</text>
<text x="26.3" y="129.2">VGA_R4</text>
<text x="67.4" y="126.4">2</text>
<text x="74.8" y="126.8">VGA_G4</text>
<text x="124.4" y="131.6">2</text>
<text x="131.8" y="132">VGA_B4</text>
<text x="143.7" y="130.9">VGA_B4</text>
<text x="177.9" y="128.2">2</text>
<text x="177.9" y="129.9">2</text>
<text x="185.4" y="128.5">VGA_HS</text>
<text x="185.4" y="130.3">VGA_VS</text>
<text x="7" y="133.4">2</text>
<text x="14.4" y="133.7">VGA_R3</text>
<text x="26.3" y="132.7">VGA_R3</text>
<text x="67.4" y="136.8">2</text>
<text x="74.8" y="137.2">VGA_G3</text>
<text x="86.7" y="136.1">VGA_G3</text>
<text x="124.4" y="135.1">2</text>
<text x="131.8" y="135.4">VGA_B3</text>
<text x="143.7" y="134.4">VGA_B3</text>
<text x="67.4" y="140.3">2</text>
<text x="74.8" y="140.6">VGA_G2</text>
<text x="86.7" y="139.6">VGA_G2</text>
<text x="28" y="149.9">VGA_R2</text>
<text x="7" y="150.6">2</text>
<text x="7" y="154.1">2</text>
<text x="14.4" y="151">VGA_R2</text>
<text x="14.4" y="154.4">VGA_R1</text>
<text x="28" y="153.4">VGA_R1</text>
<text x="67.4" y="154.1">2</text>
<text x="74.8" y="154.4">VGA_G1</text>
<text x="86.7" y="153.4">VGA_G1</text>
<text x="124.4" y="152.4">2</text>
<text x="124.4" y="155.8">2</text>
<text x="131.8" y="152.7">VGA_B2</text>
<text x="143.7" y="151.7">VGA_B2</text>
<text x="143.7" y="155.1">VGA_B1</text>
<text x="131.8" y="156.2">VGA_B1</text>
<text x="7" y="171.4">2</text>
<text x="14.4" y="171.7">VGA_R0</text>
<text x="28" y="170.7">VGA_R0</text>
<text x="67.4" y="171.4">2</text>
<text x="74.8" y="171.7">VGA_G0</text>
<text x="86.7" y="170.7">VGA_G0</text>
<text x="124.4" y="173.1">2</text>
<text x="131.8" y="173.4">VGA_B0</text>
<text x="143.7" y="172.4">VGA_B0</text>
</g>
<g font-size="1.5">
<text x="80.9" y="6.6">1</text>
<text x="80.9" y="8.3">2</text>
<text x="80.9" y="10">3</text>
<text x="80.9" y="11.7">4</text>
<text x="89.3" y="11.7">5</text>
<text x="89.3" y="10">6</text>
<text x="89.3" y="8.3">7</text>
<text x="89.3" y="6.6">8</text>
<text x="80.9" y="16.9">1</text>
<text x="89.3" y="16.9">8</text>
<text x="80.9" y="18.6">2</text>
<text x="80.9" y="20.4">3</text>
<text x="80.9" y="22.1">4</text>
<text x="89.3" y="22.1">5</text>
<text x="89.3" y="20.4">6</text>
<text x="89.3" y="18.6">7</text>
<text x="80.9" y="27.3">1</text>
<text x="80.9" y="29">2</text>
<text x="89.3" y="29">7</text>
<text x="89.3" y="27.3">8</text>
<text x="80.9" y="30.7">3</text>
<text x="80.9" y="32.5">4</text>
<text x="89.3" y="32.5">5</text>
<text x="89.3" y="30.7">6</text>
<text x="165.5" y="35.9">1</text>
<text x="175.7" y="35.9">2</text>
<text x="80.9" y="37.7">1</text>
<text x="80.9" y="39.4">2</text>
<text x="80.9" y="41.1">3</text>
<text x="89.3" y="41.1">6</text>
<text x="89.3" y="39.4">7</text>
<text x="89.3" y="37.7">8</text>
<text x="165.5" y="37.7">3</text>
<text x="165.5" y="39.4">5</text>
<text x="165.5" y="41.1">7</text>
<text x="175.7" y="37.7">4</text>
<text x="175.7" y="39.4">6</text>
<text x="175.7" y="41.1">8</text>
<text x="184.9" y="36.6">+5.0V</text>
<text x="80.9" y="42.8">4</text>
<text x="89.3" y="42.8">5</text>
<text x="164.6" y="44.6">11</text>
<text x="164.6" y="46.3">13</text>
<text x="165.5" y="42.8">9</text>
<text x="175.7" y="42.8">10</text>
<text x="175.7" y="44.6">12</text>
<text x="175.7" y="46.3">14</text>
<text x="201.8" y="44.2">+5.0V</text>
<text x="212.2" y="44.2">+3.3V</text>
<text x="80.9" y="48">1</text>
<text x="80.9" y="49.7">2</text>
<text x="80.9" y="51.5">3</text>
<text x="80.9" y="53.2">4</text>
<text x="89.3" y="53.2">5</text>
<text x="89.3" y="51.5">6</text>
<text x="89.3" y="49.7">7</text>
<text x="89.3" y="48">8</text>
<text x="164.6" y="48">15</text>
<text x="164.6" y="49.7">17</text>
<text x="164.6" y="51.5">19</text>
<text x="164.6" y="53.2">21</text>
<text x="175.7" y="48">16</text>
<text x="175.7" y="49.7">18</text>
<text x="175.7" y="51.5">20</text>
<text x="175.7" y="53.2">22</text>
<text x="80.9" y="58.4">1</text>
<text x="89.3" y="58.4">8</text>
<text x="164.6" y="54.9">23</text>
<text x="164.6" y="56.6">25</text>
<text x="164.6" y="58.4">27</text>
<text x="175.7" y="54.9">24</text>
<text x="175.7" y="56.6">26</text>
<text x="175.7" y="58.4">28</text>
<text x="80.9" y="60.1">2</text>
<text x="80.9" y="61.8">3</text>
<text x="80.9" y="63.6">4</text>
<text x="89.3" y="63.6">5</text>
<text x="89.3" y="61.8">6</text>
<text x="89.3" y="60.1">7</text>
<text x="164.6" y="60.1">29</text>
<text x="164.6" y="61.8">31</text>
<text x="164.6" y="63.6">33</text>
<text x="164.6" y="65.3">35</text>
<text x="175.7" y="60.1">30</text>
<text x="175.7" y="61.8">32</text>
<text x="175.7" y="63.6">34</text>
<text x="175.7" y="65.3">36</text>
<text x="80.9" y="68.7">1</text>
<text x="80.9" y="70.5">2</text>
<text x="89.3" y="70.5">7</text>
<text x="89.3" y="68.7">8</text>
<text x="153.1" y="69.4">+3.3V</text>
<text x="164.6" y="67">37</text>
<text x="164.6" y="68.7">39</text>
<text x="175.7" y="67">38</text>
<text x="175.7" y="68.7">40</text>
<text x="184.9" y="69.4">+3.3V</text>
<text x="80.9" y="72.2">3</text>
<text x="80.9" y="73.9">4</text>
<text x="89.3" y="73.9">5</text>
<text x="89.3" y="72.2">6</text>
<text x="80.9" y="79.1">1</text>
<text x="80.9" y="80.8">2</text>
<text x="80.9" y="82.5">3</text>
<text x="89.3" y="82.5">6</text>
<text x="89.3" y="80.8">7</text>
<text x="89.3" y="79.1">8</text>
<text x="80.9" y="89.5">1</text>
<text x="80.9" y="84.3">4</text>
<text x="89.3" y="89.5">8</text>
<text x="89.3" y="84.3">5</text>
<text x="80.9" y="91.2">2</text>
<text x="80.9" y="92.9">3</text>
<text x="80.9" y="94.6">4</text>
<text x="89.3" y="94.6">5</text>
<text x="89.3" y="92.9">6</text>
<text x="89.3" y="91.2">7</text>
<text x="232.9" y="106.7">1</text>
<text x="232.9" y="113.6">5</text>
<text x="232.9" y="111.9">4</text>
<text x="232.9" y="110.2">3</text>
<text x="232.9" y="108.5">2</text>
<text x="232.9" y="117.1">7</text>
<text x="232.9" y="115.4">6</text>
<text x="232.9" y="118.8">8</text>
<text x="98.1" y="122.3">1</text>
<text x="98.1" y="124">2</text>
<text x="98.1" y="125.7">3</text>
<text x="106.6" y="125.7">6</text>
<text x="106.6" y="124">7</text>
<text x="106.6" y="122.3">8</text>
<text x="232" y="122.3">10</text>
<text x="232" y="124">11</text>
<text x="232" y="125.7">12</text>
<text x="232.9" y="120.5">9</text>
<text x="39.4" y="129.2">1</text>
<text x="39.4" y="130.9">2</text>
<text x="47.9" y="130.9">7</text>
<text x="47.9" y="129.2">8</text>
<text x="98.1" y="127.5">4</text>
<text x="106.6" y="127.5">5</text>
<text x="153.4" y="130.9">1</text>
<text x="161.9" y="130.9">8</text>
<text x="232" y="127.5">13</text>
<text x="232" y="129.2">14</text>
<text x="232" y="130.9">15</text>
<text x="39.4" y="132.7">3</text>
<text x="39.4" y="134.4">4</text>
<text x="47.9" y="134.4">5</text>
<text x="47.9" y="132.7">6</text>
<text x="98.1" y="136.1">1</text>
<text x="98.1" y="137.8">2</text>
<text x="106.6" y="137.8">7</text>
<text x="106.6" y="136.1">8</text>
<text x="153.4" y="132.7">2</text>
<text x="153.4" y="134.4">3</text>
<text x="153.4" y="136.1">4</text>
<text x="161.9" y="136.1">5</text>
<text x="161.9" y="134.4">6</text>
<text x="161.9" y="132.7">7</text>
<text x="239.8" y="135.5" transform="rotate(-90 239.8 135.5)">16</text>
<text x="243.2" y="135.5" transform="rotate(-90 243.2 135.5)">17</text>
<text x="98.1" y="139.6">3</text>
<text x="98.1" y="141.3">4</text>
<text x="106.6" y="141.3">5</text>
<text x="106.6" y="139.6">6</text>
<text x="37.7" y="149.9">1</text>
<text x="46.2" y="149.9">8</text>
<text x="37.7" y="151.6">2</text>
<text x="37.7" y="153.4">3</text>
<text x="37.7" y="155.1">4</text>
<text x="46.2" y="155.1">5</text>
<text x="46.2" y="153.4">6</text>
<text x="46.2" y="151.6">7</text>
<text x="98.1" y="153.4">1</text>
<text x="98.1" y="155.1">2</text>
<text x="106.6" y="155.1">7</text>
<text x="106.6" y="153.4">8</text>
<text x="153.4" y="151.6">1</text>
<text x="153.4" y="153.4">2</text>
<text x="153.4" y="155.1">3</text>
<text x="161.9" y="155.1">6</text>
<text x="161.9" y="153.4">7</text>
<text x="161.9" y="151.6">8</text>
<text x="98.1" y="156.8">3</text>
<text x="98.1" y="158.6">4</text>
<text x="106.6" y="158.6">5</text>
<text x="106.6" y="156.8">6</text>
<text x="153.4" y="156.8">4</text>
<text x="161.9" y="156.8">5</text>
<text x="37.7" y="170.6">1</text>
<text x="37.7" y="172.4">2</text>
<text x="46.2" y="172.4">7</text>
<text x="46.2" y="170.6">8</text>
<text x="98.1" y="170.6">1</text>
<text x="98.1" y="172.4">2</text>
<text x="106.6" y="172.4">7</text>
<text x="106.6" y="170.6">8</text>
<text x="153.4" y="172.4">1</text>
<text x="161.9" y="172.4">8</text>
<text x="37.7" y="174.1">3</text>
<text x="37.7" y="175.8">4</text>
<text x="46.2" y="175.8">5</text>
<text x="46.2" y="174.1">6</text>
<text x="98.1" y="174.1">3</text>
<text x="98.1" y="175.8">4</text>
<text x="106.6" y="175.8">5</text>
<text x="106.6" y="174.1">6</text>
<text x="153.4" y="174.1">2</text>
<text x="153.4" y="175.8">3</text>
<text x="153.4" y="177.5">4</text>
<text x="161.9" y="177.5">5</text>
<text x="161.9" y="175.8">6</text>
<text x="161.9" y="174.1">7</text>
<text x="98.1" y="184.5">1</text>
<text x="106.6" y="184.5">8</text>
<text x="98.1" y="186.2">2</text>
<text x="98.1" y="187.9">3</text>
<text x="98.1" y="189.6">4</text>
<text x="106.6" y="189.6">5</text>
<text x="106.6" y="187.9">6</text>
<text x="106.6" y="186.2">7</text>
<text x="212.5" y="194.9">Title</text>
<text x="212.5" y="200">Size</text>
<text x="219.4" y="200">Document Number</text>
<text x="269.5" y="200">Rev</text>
<text x="212.5" y="205.2">Date:</text>
<text x="221.5" y="205.2">Thursday, December 22, 2016</text>
<text x="247" y="205.2">Sheet</text>
<text x="255.7" y="205.2">10</text>
<text x="260.9" y="205.2">of</text>
<text x="266" y="205.2">11</text>
</g>
<g font-size="1.5" fill="#00f">
<text x="237.5" y="111.3">1</text>
<text x="241.7" y="108.5">6</text>
<text x="245" y="111.1">11</text>
<text x="237.5" y="131.1">5</text>
<text x="241.3" y="128.4">10</text>
<text x="246.4" y="129.2">16</text>
</g>
<g font-size="1.2">
<text x="29.1" y="1.3">5</text>
<text x="83.6" y="1.3">4</text>
<text x="138.2" y="1.3">3</text>
<text x="192.8" y="1.3">2</text>
<text x="247.4" y="1.3">1</text>
<text x=".5" y="28.3">D</text>
<text x="275.1" y="28.3">D</text>
<text x=".5" y="79.2">C</text>
<text x="275.1" y="79.2">C</text>
<text x=".5" y="130.2">B</text>
<text x="275.1" y="130.2">B</text>
<text x=".5" y="181.1">A</text>
<text x="275.1" y="181.1">A</text>
<text x="29.1" y="206.8">5</text>
<text x="83.6" y="206.8">4</text>
<text x="138.2" y="206.8">3</text>
<text x="192.8" y="206.8">2</text>
<text x="247.4" y="206.8">1</text>
</g>
</svg>
